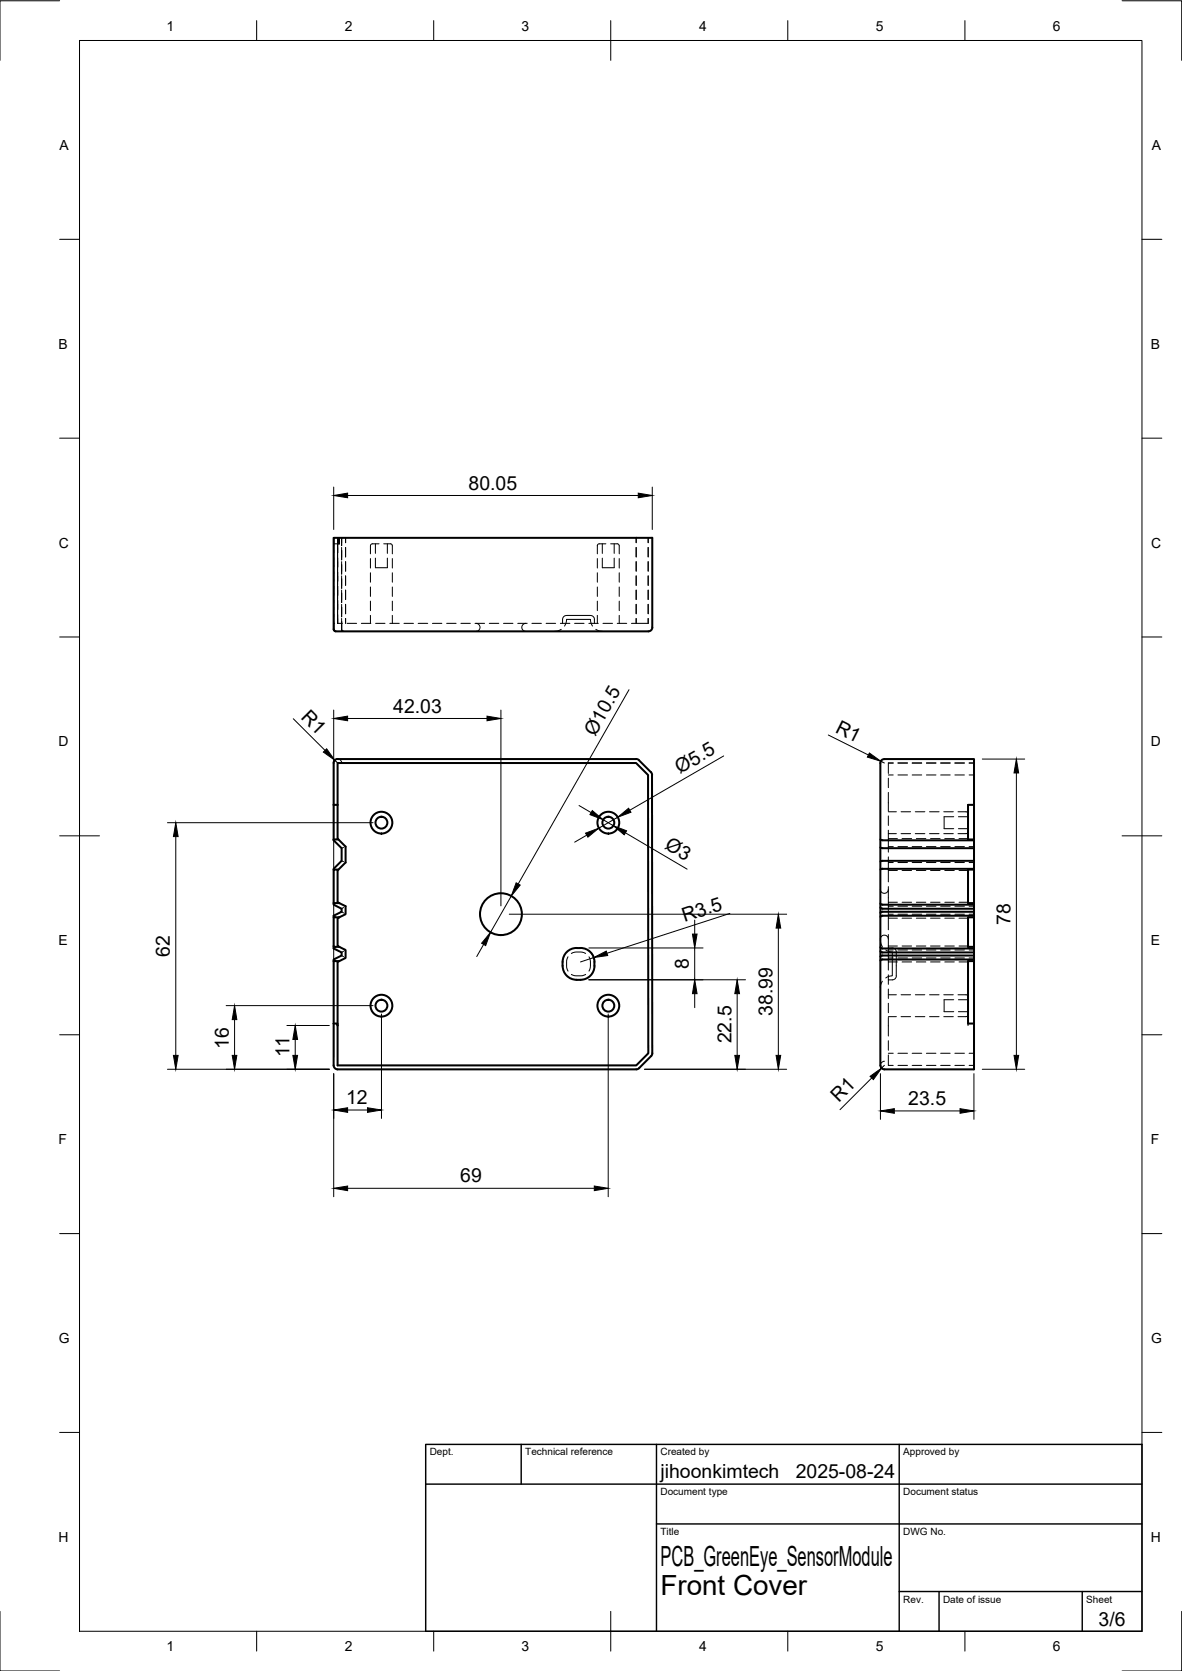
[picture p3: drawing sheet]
<svg xmlns="http://www.w3.org/2000/svg" width="297mm" height="420mm" viewBox="0 0 297 420" stroke-linecap="round" stroke-linejoin="round" font-family="sans-serif">
<!-- layer: Visible -->
<g fill="none" stroke="#000" stroke-width=".51">
<path d="M83.8 135.2h80.1v22.5a1.01 1.01 0 0 1-1 1.1h-78.6l-.5-.6zM84.8 190.9h75.1M84.8 190.8a1.01 1.01 0 0 0-1 1v10.6M159.9 190.8l.7 .3M160.6 191.2l3 2.9 .3 .7M163.9 194.9v69.9l-.3 .7M83.8 202.4v8.7M83.8 211.1v.2l2.1 2v3.2l-2.1 2v.2M83.8 211.1h1.2M83.8 202.4h1M84.8 202.4v8.5l2 2v4l-2 2v8l2 1v2l-1.5 .8M84.8 202.4v-10.5h75.1l3 3v69.9l-3 3.1h-75.1v-26l2-1v-2l-1.5-.8"/>
<path d="M85 218.7h-1.2v8.4M221.3 211.1l.5 .2M221.3 213.1l.5 .2M221.7 218.5h23.1M221.7 213.3h23.1M221.7 216.5h23.1M221.8 216.5l-.5 .2M221.8 218.4l-.5 .2M244.8 202.4h-1.5v8.7h1.5M244.8 218.7h-1.5v8.4h1.5M244.8 211.1v.2h-23.1M244.8 211.3v7.4"/>
<path d="M244.8 211.1v-20.2h-22.6a1.01 1.01 0 0 0-1 1v76M244.8 218.7v8.4M83.8 227.1v.4l2.1 1v.8l-2.1 1v8.2l2.1 1v.8l-2.1 1v.4M83.8 230.7h1.5M83.8 238.1h1.5M83.8 227.1h1.5M85.3 230.7l-.5 .2v7l.5 .2M221.3 227.2l.5 .3M221.3 228.2l.5 .3M221.3 238.2l.5 .3M221.3 239.2l.5 .3M221.7 230.3h23.1v.4"/>
<path d="M221.7 227.5h23.1M221.7 228.5h23.1M221.7 229.3h23.1M221.7 239.5h23.1M221.8 229.2l-.5 .3M221.8 230.3l-.5 .3M244.8 238.1v.4h-23.1M244.8 227.1v3.2M244.8 238.5v3.2M244.8 230.7h-1.5v7.4h1.5M244.8 230.7v7.4M83.8 257.4h1v.5"/>
<path d="M83.8 241.7v15.7M83.8 257.4v10.5a1.01 1.01 0 0 0 1 1M83.8 241.7h1.5M141.4 241.9v1M141.4 242.9a3.5 3.5 0 0 0 3.5 3.5M141.4 241.9a3.7 3.7 0 0 1 4.5-3.5 3.7 3.7 0 0 1 3.5 4.5 3.5 3.5 0 0 1-3.5 3.5M144.9 246.4h1M221.7 241.3h23.1M221.7 240.3h23.1M221.8 241.2l-.5 .3M221.8 240.2l-.5 .3M244.8 257.4v11.5h-22.5a1.01 1.01 0 0 1-1-1"/>
<path d="M244.8 241.7h-1.5v15.7h1.5M244.8 241.7v15.7M160.6 268.6l-.7 .3h-75.1M163.6 265.6l-3 3"/>
<circle cx="95.9" cy="206.9" r="1.49"/>
<circle cx="95.9" cy="206.9" r="2.74"/>
<circle cx="152.9" cy="206.9" r="1.49"/>
<circle cx="152.9" cy="206.9" r="2.74"/>
<circle cx="125.9" cy="229.9" r="5.3"/>
<circle cx="95.9" cy="252.9" r="1.49"/>
<circle cx="95.9" cy="252.9" r="2.74"/>
<circle cx="152.9" cy="252.9" r="1.49"/>
<circle cx="152.9" cy="252.9" r="2.74"/>
</g>
<!-- layer: Hidden -->
<g fill="none" stroke="#000" stroke-width=".25">
<path d="M83.8 135.2v1.5v-1.5M83.8 136.7h1v-1.5v4.8M83.8 135.2v23M84.8 136.7h.1M85 135.2v1.5v-1.5M85.3 135.2v1.5v-1.5M85.3 135.2v1.5h-.5M85.9 135.2v2M85.9 137.6v3.2M86.8 135.2v1.3M86.8 137.6v2.4M94.3 136.7v2.4"/>
<path d="M95.2 136.7h-1.7l-.3 .2-.1 2.4M96.4 136.7h1.8l.3 .2 .1 2.4M97.3 136.7v2.4M151.4 136.7v2.4M152.3 136.7h-1.8l-.3 .2-.1 2.4M153.5 136.7h1.7l.3 .2 .1 2.4M154.3 136.7v2.4M159.9 135.2v1.3M159.9 137.6v2.4M162.9 135.2v1.3M162.9 137.6v2.4M83.8 158.2h.1"/>
<path d="M83.8 156.3v1.9v-1.9M83.8 156.7v1.5M83.8 156.7h.1M83.8 158.2l.2 .4 .3 .2-.2-.1zM83.8 158.2l.3 .5 .2 .1-.2-.1zM84.8 140.2v3.4M84.8 143.8v3.4M84.8 147.3v3.4M84.8 150.9v3.4M84.8 154.5v2.2h1.2M85.9 156.3v1.9v-1.5M85.9 158.2l.1 .4 .3 .2"/>
<path d="M85.9 158.2l.1 .4 .3 .2-.3-.2zM85.9 141.2v3.2M85.9 144.8v3.1M85.9 148.4v3.1M85.9 152v3.1M85.9 155.5v2.7M86.8 141.2v2.4M86.8 144.8v2.4M86.8 148.4v2.3M86.8 152v2.3M86.8 155.5v1.2M87.2 156.7h2.4"/>
<path d="M90.8 156.7h2.4M93.1 140.4v2.4M93.1 144v2.4M93.1 147.6v2.4M93.1 151.2v2.3M93.1 154.7v2M94.3 140.3v2.4h3v-2.4M94.4 156.7h2.4M98 156.7h2.3M98.6 140.4v2.4M98.6 144v2.4M98.6 147.6v2.4"/>
<path d="M98.6 151.2v2.3M98.6 154.7v2M101.5 156.7h2.4M105.1 156.7h2.4M108.7 156.7h2.3M112.2 156.7h2.4M115.8 156.7h2.4M119.4 156.7h2.4M119.6 156.7a1.01 1.01 0 0 1 1 1 1.01 1.01 0 0 1-1 1.1M123 156.7h2.3M126.5 156.7h2.4M130.1 156.7h2.4"/>
<path d="M132.1 156.7a1.01 1.01 0 0 0-1 1 1.01 1.01 0 0 0 1 1.1M133.7 156.7h2.4M137.2 156.7h2.4M140.8 156.7h2.4M141 158.2l-.7 .4-.9 .2M141.4 156.7v-1a1.37 1.37 0 0 1 1.9-1h5a.97 .97 0 0 1 1.1 1v1M141.9 157.4l.3-.7 .2-1h6l.1 1 .4 .7M144.4 156.7h2.4M148 156.7h2.3M149.7 158.2l.8 .4 .9 .2M150.1 140.4v2.4M150.1 144v2.4"/>
<path d="M150.1 147.6v2.4M150.1 151.2v2.3M150.1 154.7v2M151.4 140.3v2.4h2.9v-2.4M151.5 156.7h2.4M155.1 156.7h2.4M155.6 140.4v2.4M155.6 144v2.4M155.6 147.6v2.4M155.6 151.2v2.3M155.6 154.7v2M159.9 141.2v2.4"/>
<path d="M159.9 144.8v2.4M159.9 148.4v2.3M159.9 152v2.3M159.9 155.5v1.2M162.9 141.2v2.4M162.9 144.8v2.4M162.9 148.4v2.3M162.9 152v2.3M162.9 155.5v1.2M162.9 155.5v1.2h-4.2M223.2 195.7v2.4M223.2 199.2v4.8"/>
<path d="M223.2 194.9h1.3M224.5 191.9h-1.3v2.6M225.7 191.9h2.3M225.7 194.9h2.3M229.2 191.9h2.4M229.2 194.9h2.4M232.8 191.9h2.4M232.8 194.9h2.4M236.4 191.9h2.4M236.4 194.9h2.4M240 191.9h2.4M240 194.9h2.4"/>
<path d="M243.5 191.9h1.3M243.5 194.9h1.3M83.8 218.5l.5 .2M84.3 211.1l-.5 .2M85.9 216.5l.4 .2M86.3 213.1l-.4 .2M223.2 218.9h2.3M223.2 212.9h1.3M223.2 205.2v2.4M223.2 208.7v2.2M223.2 212.9v1.4M223.2 215.5v1.4"/>
<path d="M223.2 218.9v2.8M223.2 204.1h2.1M223.2 209.6h2.1M224.5 216.9h-1.3v2M225.5 210.9h-2.3v2M225.7 216.9h2.3M225.7 212.9h2.3M226.4 204.1h2.4M226.4 209.6h2.4M226.7 218.9h2.4M226.7 210.9h2.4M229.2 216.9h2.4"/>
<path d="M229.2 212.9h2.4M230 204.1h2.4M230 209.6h2.4M230.3 218.9h2.4M230.3 210.9h2.4M232.8 216.9h2.4M232.8 212.9h2.4M233.6 204.1h2.4M233.6 209.6h2.4M233.8 218.9h2.4M233.8 210.9h2.4M236.4 216.9h2.4"/>
<path d="M236.4 212.9h2.4M237.2 204.1h2.4M237.2 209.6h2.4M237.4 218.9h2.4M237.4 210.9h2.4M239.7 205.4h-2.4v3h2.4M240 216.9h2.4M240 212.9h2.4M240.7 204.1h2.1l.4 .3 .1 .2M240.9 208.4h2.4M240.9 205.4h2.4M241 218.9h2.3"/>
<path d="M241 210.9h2.3M243.3 209.1l-.5 .5h-2.1M243.5 216.9h1.3M243.5 212.9h1.3M83.8 230.3l.5 .3M84.3 227.2l-.5 .3M84.3 238.2l-.5 .3M85.9 229.3l.4 .3M86.3 228.2l-.4 .3M86.3 239.2l-.4 .3M143.6 239.7a4.4 4.4 0 0 1 3.6 0M221.2 236.4l.2 .9 .3 .7"/>
<path d="M221.2 236.1a1.01 1.01 0 0 1 1-1 1.01 1.01 0 0 1 1 1M221.2 223.6a1.01 1.01 0 0 0 1 1 1.01 1.01 0 0 0 1-1M222.6 238.9l.7 .3 .9 .2v6l-.9 .1-.7 .4M223.2 227.9v3M223.2 237.9v3M223.2 238.4h1a1.16 1.16 0 0 1 1 1.6v5.3a1 1 0 0 1-1 1.1h-1M223.2 227.9h1.3M223.2 222.9v4M223.2 230.9v2.9M223.2 235v2.9M223.2 238.9h1.3M223.2 237.9h2.3"/>
<path d="M223.2 230.9h2.3M223.2 229.9h1.3M225.5 226.9h-2.3v1M225.7 227.9h2.3M225.7 238.9h2.3M225.7 229.9h2.3M226.7 226.9h2.4M226.7 237.9h2.4M226.7 230.9h2.4M229.2 227.9h2.4M229.2 238.9h2.4M229.2 229.9h2.4"/>
<path d="M230.3 226.9h2.4M230.3 237.9h2.4M230.3 230.9h2.4M232.8 227.9h2.4M232.8 238.9h2.4M232.8 229.9h2.4M233.8 226.9h2.4M233.8 237.9h2.4M233.8 230.9h2.4M236.4 227.9h2.4M236.4 238.9h2.4M236.4 229.9h2.4"/>
<path d="M237.4 226.9h2.4M237.4 237.9h2.4M237.4 230.9h2.4M240 227.9h2.4M240 238.9h2.4M240 229.9h2.4M241 226.9h2.3M241 237.9h2.3M241 230.9h2.3M243.5 227.9h1.3M243.5 238.9h1.3M243.5 229.9h1.3"/>
<path d="M83.8 241.3h.1M83.8 241.3l.5 .3M85.9 240.3l.4 .3M142.7 240.6a4.3 4.3 0 0 0 0 3.6M143.6 245a4.3 4.3 0 0 0 3.6 0M148 240.6a4.3 4.3 0 0 1 0 3.6M221.7 246.7l-.3 .7-.2 1M223.2 241.9h2.3M223.2 241.9v2M223.2 245.1v2.4M223.2 248.7v2.4M223.2 252.3v2.3"/>
<path d="M223.2 255.8v4.7M223.2 250.1h2.1M223.2 255.6h2.1M224.5 240.9h-1.3v1M225.7 240.9h2.3M226.4 250.1h2.4M226.4 255.6h2.4M226.7 241.9h2.4M229.2 240.9h2.4M230 250.1h2.4M230 255.6h2.4M230.3 241.9h2.4"/>
<path d="M232.8 240.9h2.4M233.6 250.1h2.4M233.6 255.6h2.4M233.8 241.9h2.4M236.4 240.9h2.4M237.2 250.1h2.4M237.2 255.6h2.4M237.4 241.9h2.4M239.7 251.4h-2.4v3h2.4M240 240.9h2.4M240.7 250.1h2.1l.5 .5M240.9 254.4h2.4"/>
<path d="M240.9 251.4h2.4M241 241.9h2.3M243.3 255.1l-.1 .3-.4 .2h-2.1M243.3 257.4v.5M243.5 240.9h1.3M223.2 261.7v2.4M223.2 265.3v2.6h1.3M223.2 264.8h1.3M225.7 267.9h2.3M225.7 264.8h2.3M229.2 267.9h2.4M229.2 264.8h2.4"/>
<path d="M232.8 267.9h2.4M232.8 264.8h2.4M236.4 267.9h2.4M236.4 264.8h2.4M240 267.9h2.4M240 264.8h2.4M243.5 267.9h1.3M243.5 264.8h1.3"/>
</g>
<!-- layer: BORDER -->
<g fill="none" stroke="#000" stroke-width=".25">
<path d="M15 .2h-15v15M20 10.2h267v400h-267zM64.5 5.2v5M109 5.2v5M153.5 5.2v10M198 5.2v5M242.5 5.2v5M282 .2h15v15M15 60.2h5M287 60.2h5M15 110.2h5M287 110.2h5"/>
<path d="M15 160.2h5M287 160.2h5M15 210.2h10M282 210.2h10M15 260.2h5M287 260.2h5M15 310.2h5M287 310.2h5M15 360.2h5M287 360.2h5M0 405.2v15h15M64.5 410.2v5"/>
<path d="M109 410.2v5M153.5 405.2v10M198 410.2v5M242.5 410.2v5M297 405.2v15h-15"/>
</g>
<!-- layer: TITLEBLOCK -->
<path d="M107 363.2h180v47h-180zM107 373.2h180M131 363.2v10M165 363.2v47M226 363.2v47M165 383.2h122M226 400.2h61M236 400.2v10M272 400.2v10" fill="none" stroke="#000" stroke-width=".36"/>
<!-- layer: FD_Dimensions -->
<g fill="none" stroke="#000" stroke-width=".25">
<path d="M83.9 122.5v10.6M87.4 124.6h73M163.9 122.5v10.6M83.9 178.5v87.3M125.9 178.5v49.3M158.1 173.4l-27.9 48.9M73.7 180.7l8 8M84.1 191.2l.8 .7M84.2 191.1a1.01 1.01 0 0 1 1.1-.2 1.01 1.01 0 0 1 .6 .9M87.4 180.7h35M181.9 190.1l-23.6 13.6M208.2 184.8l10 5"/>
<path d="M221.4 191.4l.8 .5M246.8 190.9h10.7M255.4 194.4v71M42.1 206.9h51.6M44.2 210.4v55M145.5 202.5l3 1.8M147.4 210l-3 1.8M151.6 206.1l2.5 1.5M155.2 205.5l-4.7 2.7M157.2 209.4l15.5 9.1M121.5 237.5l-1.7 3M128 229.9h69.7"/>
<path d="M128.5 225.3l-5.2 9.1M148 238.4h28.7M148 239.1l1 1.2 .4 1.6M174.6 231.4v3.5M174.6 238.4v8M183.4 229.7l-30.9 10M195.6 233.4v32M56.8 252.9h36.9M58.9 256.4v9M72.1 257.9h10.7M95.9 255v26.2M148 246.4h39.3"/>
<path d="M149.2 240.8l-3.3 1.1M152.8 255v45.9M174.6 249.9v3.5M185.3 249.9v15.5M42.1 268.9h40.7M74.2 261.4v4M83.9 270v30.9M87.4 279.1h5M162 268.9h35.7M219.1 271l-8 8M221.3 270v11.5M222.3 266.8a1.01 1.01 0 0 0-1 .7 1.01 1.01 0 0 0 .2 1.1l.7-.7"/>
<path d="M224.7 279.3h16.6M244.8 270v11.5M246.8 268.9h10.7M87.4 298.8h62"/>
</g>
<g fill="#000" stroke="#000" stroke-width=".25">
<path d="M83.9 124.6l3.5-.6v1.2zM160.4 124l3.5 .6-3.5 .6zM81.3 189.1l.8-.8 2 2.9zM83.9 180.7l3.5-.6v1.1zM122.4 180.1l3.5 .6-3.5 .5zM218.5 189.3l2.9 2.1-3.4-1zM255.4 190.9l.6 3.5h-1.2zM44.2 206.9l.6 3.5h-1.2zM147.2 209.5l3.3-1.3-2.8 2.3zM148.8 203.8l2.8 2.3-3.3-1.3zM154.1 207.6l3.4 1.3-.6 1zM155.2 205.5l2.8-2.3 .6 1z"/>
<path d="M123.3 234.4l-1.3 3.4-1-.6zM129.7 222l1 .5-2.2 2.8zM149.2 240.8l3.2-1.7 .3 1.2zM174 234.9h1.2l-.6 3.5zM195.6 229.9l.6 3.5h-1.2zM58.9 252.9l.6 3.5h-1.1zM174.6 246.4l.6 3.5h-1.2zM185.3 246.4l.5 3.5h-1.1zM43.6 265.4h1.2l-.6 3.5zM58.4 265.4h1.1l-.6 3.5zM73.6 265.4h1.2l-.6 3.5zM74.2 257.9l.6 3.5h-1.2z"/>
<path d="M83.9 279.1l3.5-.6v1.2zM92.4 278.5l3.5 .6-3.5 .6zM184.7 265.4h1.1l-.5 3.5zM195 265.4h1.2l-.6 3.5zM218.7 270.6l2.9-2-2.1 2.9zM221.3 279.3l3.4-.5v1.1zM241.3 278.8l3.5 .5-3.5 .6zM254.8 265.4h1.2l-.6 3.5zM83.9 298.8l3.5-.6v1.2zM149.4 298.2l3.4 .6-3.4 .6z"/>
</g>
<g font-size="7">
<text x="166" y="393.7">PCB_GreenEye_SensorModule</text>
<text x="166" y="401.2">Front Cover</text>
</g>
<g font-size="4.9">
<text x="117.8" y="123.1">80.05</text>
<text x="98.8" y="179.2">42.03</text>
<text x="75.4" y="180.4" transform="rotate(45 75.4 180.4)">R1</text>
<text x="149.5" y="185.3" transform="rotate(-60 149.5 185.3)">Ø10.5</text>
<text x="209.7" y="184" transform="rotate(27 209.7 184)">R1</text>
<text x="170.9" y="194.6" transform="rotate(-30 170.9 194.6)">Ø5.5</text>
<text x="166.8" y="213.3" transform="rotate(30 166.8 213.3)">Ø3</text>
<text x="172" y="231.8" transform="rotate(-18 172 231.8)">R3.5</text>
<text x="254" y="232.6" transform="rotate(-90 254 232.6)">78</text>
<text x="42.7" y="240.5" transform="rotate(-90 42.7 240.5)">62</text>
<text x="173.1" y="243.7" transform="rotate(-90 173.1 243.7)">8</text>
<text x="194.1" y="255.5" transform="rotate(-90 194.1 255.5)">38.99</text>
<text x="57.5" y="263.7" transform="rotate(-90 57.5 263.7)">16</text>
<text x="183.8" y="262.3" transform="rotate(-90 183.8 262.3)">22.5</text>
<text x="72.8" y="265.9" transform="rotate(-90 72.8 265.9)">11</text>
<text x="87" y="277.7">12</text>
<text x="210.8" y="277.3" transform="rotate(-45 210.8 277.3)">R1</text>
<text x="228.3" y="277.9">23.5</text>
<text x="115.7" y="297.3">69</text>
<text x="166" y="371.7">jihoonkimtech</text>
<text x="200" y="371.7">2025-08-24</text>
<text x="276.1" y="408.8">3/6</text>
</g>
<g font-size="3.5">
<text x="41.9" y="7.7">1</text>
<text x="86.6" y="7.7">2</text>
<text x="131.1" y="7.7">3</text>
<text x="175.7" y="7.7">4</text>
<text x="220.1" y="7.7">5</text>
<text x="264.6" y="7.7">6</text>
<text x="15" y="37.7">A</text>
<text x="289.5" y="37.7">A</text>
<text x="14.7" y="87.7">B</text>
<text x="289.2" y="87.7">B</text>
<text x="14.8" y="137.7">C</text>
<text x="289.3" y="137.7">C</text>
<text x="14.7" y="187.7">D</text>
<text x="289.2" y="187.7">D</text>
<text x="14.7" y="237.7">E</text>
<text x="289.2" y="237.7">E</text>
<text x="14.7" y="287.7">F</text>
<text x="289.2" y="287.7">F</text>
<text x="14.8" y="337.7">G</text>
<text x="289.3" y="337.7">G</text>
<text x="14.7" y="387.7">H</text>
<text x="289.2" y="387.7">H</text>
<text x="41.9" y="415.2">1</text>
<text x="86.6" y="415.2">2</text>
<text x="131.1" y="415.2">3</text>
<text x="175.7" y="415.2">4</text>
<text x="220.1" y="415.2">5</text>
<text x="264.6" y="415.2">6</text>
</g>
<g font-size="2.5">
<text x="108" y="366">Dept.</text>
<text x="132" y="366">Technical reference</text>
<text x="166" y="366">Created by</text>
<text x="227" y="366">Approved by</text>
<text x="166" y="376">Document type</text>
<text x="227" y="376">Document status</text>
<text x="166" y="386">Title</text>
<text x="227" y="386">DWG No.</text>
<text x="227" y="403">Rev.</text>
<text x="237" y="403">Date of issue</text>
<text x="273" y="403">Sheet</text>
</g>
</svg>
